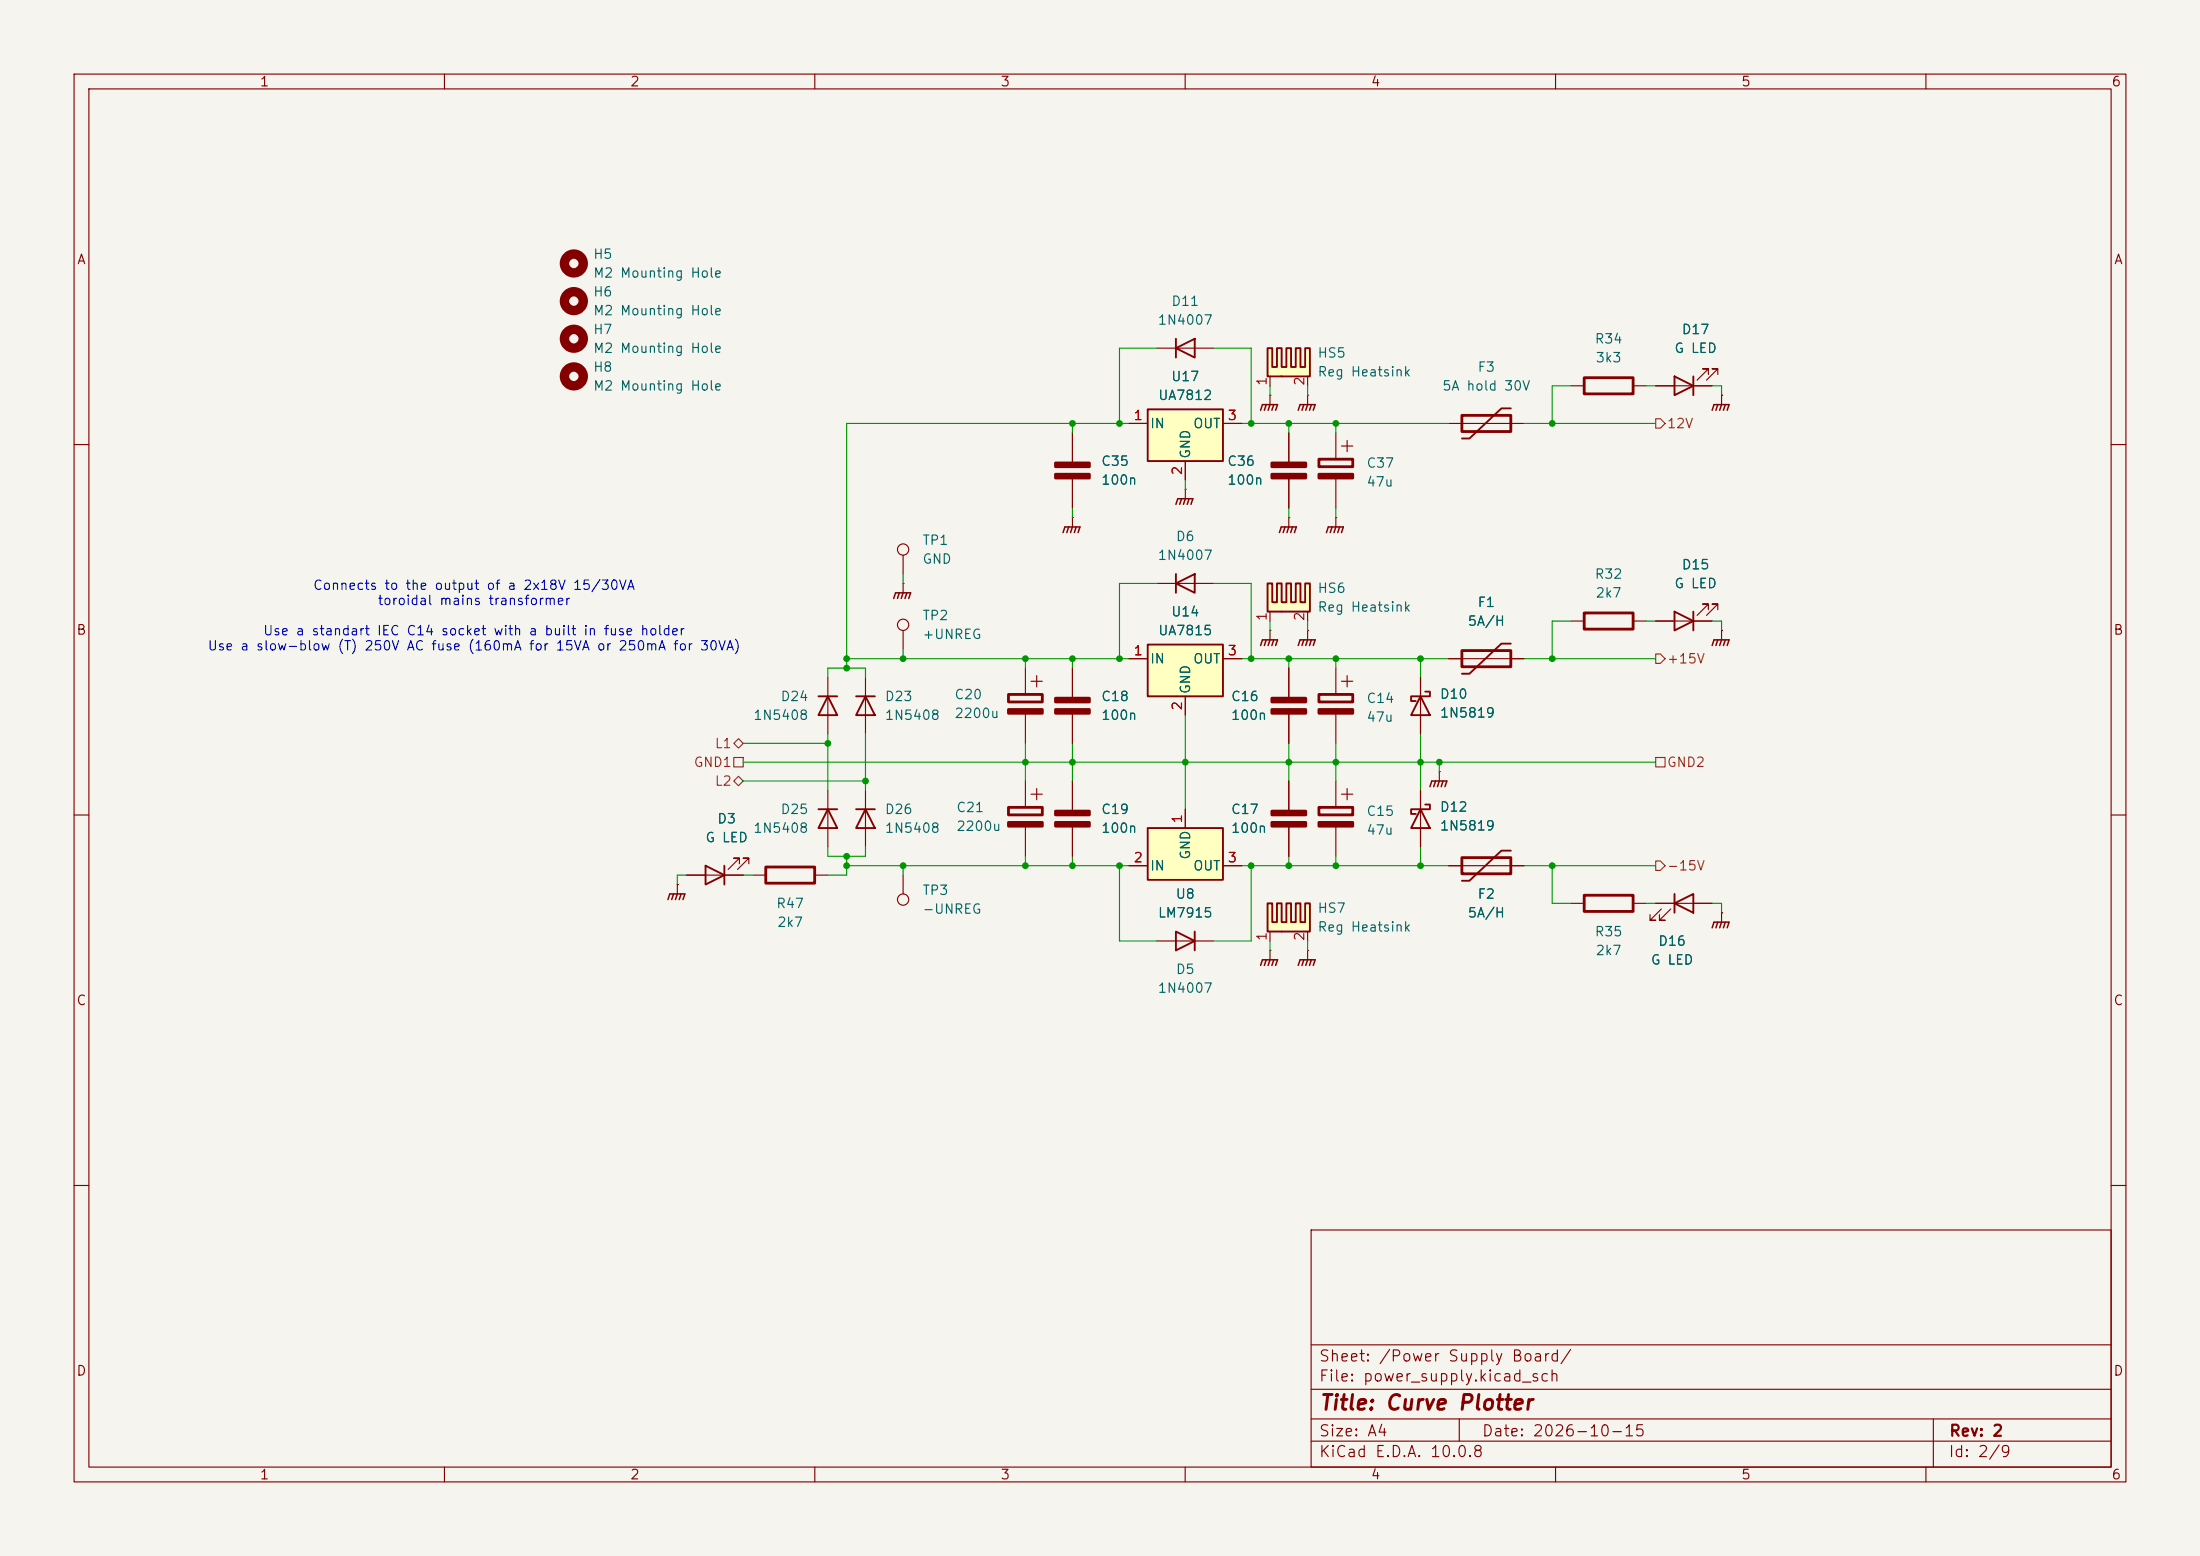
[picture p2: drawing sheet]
<svg xmlns="http://www.w3.org/2000/svg" width="297mm" height="210mm" viewBox="0 0 297 210" stroke-linecap="round" stroke-linejoin="round" font-family="sans-serif">
<path d="M0 0h297v210h-297z" fill="#f5f4ef" stroke="#f5f4ef" stroke-width=".14"/>
<g fill="none" stroke="#840000" stroke-width=".15">
<path d="M10 10h277v190h-277zM12 12h273v186h-273zM60 10v2M110 10v2M160 10v2M210 10v2M260 10v2M10 60h2M285 60h2M10 110h2M285 110h2M10 160h2"/>
<path d="M177 166h108v32h-108zM285 160h2M60 198v2M110 198v2M160 198v2M177 194.5h108M177 191.5h108M177 187.5h108M177 181.5h108M197 191.5v3M210 198v2M260 198v2"/>
<path d="M261 191.5v6.5"/>
</g>
<path d="M154.9 87h10.2v7h-10.2z" fill="#ffffc2"/>
<path d="M204 55.1h-1.3l-4.3 4.1h-1M154.9 87h10.2v7h-10.2zM204 86.9h-1.3l-4.3 4h-1" fill="none" stroke="#840000" stroke-width=".25"/>
<g fill="none" stroke="#840000" stroke-width=".15">
<path d="M176.5 53.3h.1M176.5 53.3v1.3M195.6 57.2h10.1M121.9 78.7h.1M121.9 74.9v2.6M121.9 78.7v1.3M121.9 85.1v2.5M152.4 88.9h2.5M160 94v2.5M165.1 88.9h2.5M176.5 85.1h.1M176.5 85.1v1.3"/>
<path d="M195.6 88.9h10.1M212.1 83.8h1.8M220.5 83.8h1.7M121.9 118.1v2.6M138.4 105.4v3.6M138.4 110.9v4.7M139.2 107.2h1.5M140 106.4v1.6"/>
<circle cx="121.9" cy="74.2" r=".76"/>
<circle cx="121.9" cy="84.3" r=".76"/>
<circle cx="121.9" cy="121.4" r=".76"/>
</g>
<path d="M197.4 56.1h6.6v2.1h-6.6zM197.4 87.8h6.6v2.2h-6.6zM213.9 82.7h6.6v2.2h-6.6zM136.1 109h4.6v1h-4.6z" fill="none" stroke="#840000" stroke-width=".38"/>
<path d="M136.1 111h4.6v.5h-4.6z" fill="#840000" stroke="#840000" stroke-width=".38"/>
<path d="M175.3 55.4l.2-.8h2l-.2 .8M176 54.6l-.2 .8M176.5 54.6l-.2 .8M177 54.6l-.2 .8M120.6 80.8l.3-.8h2l-.2 .8M121.4 80l-.2 .8M121.9 80l-.2 .8M122.4 80l-.2 .8M175.3 87.1l.2-.7h2l-.2 .7M176 86.4l-.2 .7M176.5 86.4l-.2 .7M177 86.4l-.2 .7" fill="none" stroke="#840000" stroke-width=".2"/>
<g fill="#ffffc2">
<path d="M171.1 47h.7v2.5h.6v-2.5h.6v2.5h.7l-.7 1.3h-1.9z"/>
<path d="M173.7 47h.6v2.5h.6v-2.5h.7v2.5h.6v-2.5h.6v3.8h-3.8l.7-1.3z"/>
</g>
<path d="M158.7 47l2.6-1.3v2.6zM158.7 45.7v2.6M171.1 47h.7v2.5h.6v-2.5h.6v2.5h.7v-2.5h.6v2.5h.6v-2.5h.7v2.5h.6v-2.5h.6v3.8h-5.7zM226.1 82.6l2.5 1.2-2.5 1.3zM228.6 82.6v2.5M158.7 125.7l2.6 1.3-2.6 1.3zM161.3 125.7v2.6" fill="none" stroke="#840000" stroke-width=".25"/>
<g fill="none" stroke="#840000" stroke-width=".15">
<path d="M156.2 47h7.6M171.4 50.8v1.3M174 58.4v4.6M176.5 50.8v1.3M180.3 58.4v3.6M181.9 59.4v1.6M232.4 53.3h.1M232.4 53.3v1.3M160 66h.1M160 66v1.3M174 69.9h.1M174 64v4.6"/>
<path d="M174 69.9v1.2M180.3 69.9h.1M180.3 64v4.6M180.3 69.9v1.2M181.1 60.2h1.5M138.4 90.2v3.6M138.4 95.7v4.6M139.2 91.9h1.5M140 91.2v1.5M223.5 83.8h7.6M230.6 82.3v-.8h-.7h.7l-1.5 1.6M231.9 82.3v-.8h-.8h.8l-1.5 1.6"/>
<path d="M232.4 85.1h.1M232.4 85.1v1.3M156.2 127h7.6"/>
</g>
<g fill="none" stroke="#840000" stroke-width=".2">
<path d="M231.1 55.4l.3-.8h2l-.2 .8M231.9 54.6l-.3 .8M232.4 54.6l-.2 .8M232.9 54.6l-.2 .8M158.7 68.1l.3-.8h2l-.2 .8M159.5 67.3l-.2 .8M160 67.3l-.2 .8M160.5 67.3l-.2 .8M172.7 71.9l.3-.8h2l-.2 .8M173.5 71.1l-.3 .8M174 71.1l-.3 .8M174.5 71.1l-.3 .8"/>
<path d="M179.1 71.9l.2-.8h2.1l-.3 .8M179.8 71.1l-.2 .8M180.3 71.1l-.2 .8M180.8 71.1l-.2 .8M231.1 87.1l.3-.7h2l-.2 .7M231.9 86.4l-.3 .7M232.4 86.4l-.2 .7M232.9 86.4l-.2 .7"/>
</g>
<g fill="#840000" stroke="#840000" stroke-width=".38">
<path d="M171.7 62.5h4.6v.5h-4.6z"/>
<path d="M171.7 64h4.6v.5h-4.6z"/>
<path d="M136.1 95.8h4.6v.5h-4.6z"/>
<path d="M178.1 64h4.5v.5h-4.5z"/>
</g>
<path d="M178.1 62h4.5v1h-4.5zM136.1 93.7h4.6v1h-4.6z" fill="none" stroke="#840000" stroke-width=".38"/>
<path d="M154.9 111.8h10.2v6.9h-10.2z" fill="#ffffc2"/>
<path d="M158.7 78.7l2.6-1.2v2.5zM158.7 77.5v2.5M115.6 94h2.5M116.8 94l1.3 2.5h-2.5zM110.5 109.2h2.5M111.8 109.2l1.2 2.6h-2.5zM115.6 109.2h2.5M116.8 109.2l1.3 2.6h-2.5zM154.9 111.8h10.2v6.9h-10.2z" fill="none" stroke="#840000" stroke-width=".25"/>
<g fill="none" stroke="#840000" stroke-width=".15">
<path d="M171.4 53.3h.1M171.4 53.3v1.3M156.2 78.7h7.6M116.8 91.4v7.7M144.8 90.2v4.6M144.8 95.7v4.6M171.4 85.1h.1M171.4 85.1v1.3M101.6 118.1h1.8M110 118.1h1.8M111.8 106.7v7.6M116.8 106.7v7.6"/>
<path d="M152.4 116.8h2.5M160 109.2v2.6M165.1 116.8h2.5"/>
</g>
<path d="M170.2 55.4l.2-.8h2.1l-.3 .8M170.9 54.6l-.2 .8M171.4 54.6l-.2 .8M172 54.6l-.3 .8M170.2 87.1l.2-.7h2.1l-.3 .7M170.9 86.4l-.2 .7M171.4 86.4l-.2 .7M172 86.4l-.3 .7" fill="none" stroke="#840000" stroke-width=".2"/>
<g fill="#840000" stroke="#840000" stroke-width=".38">
<path d="M142.5 94.2h4.6v.5h-4.6z"/>
<path d="M142.5 95.8h4.6v.5h-4.6z"/>
</g>
<path d="M103.4 117h6.6v2.2h-6.6z" fill="none" stroke="#840000" stroke-width=".38"/>
<g fill="#ffffc2">
<path d="M171.1 78.7h.7v2.6h.6v-2.6h.6v2.6h.7l-.7 1.3h-1.9z"/>
<path d="M173.7 78.7h.6v2.6h.6v-2.6h.7v2.6h.6v-2.6h.6v3.9h-3.8l.7-1.3z"/>
</g>
<path d="M171.1 78.7h.7v2.6h.6v-2.6h.6v2.6h.7v-2.6h.6v2.6h.6v-2.6h.7v2.6h.6v-2.6h.6v3.9h-5.7z" fill="none" stroke="#840000" stroke-width=".25"/>
<path d="M144.8 58.4v4.6M144.8 69.9h.1M144.8 64v4.6M144.8 69.9v1.2M171.4 82.6v1.2M176.5 82.6v1.2" fill="none" stroke="#840000" stroke-width=".15"/>
<g fill="#840000" stroke="#840000" stroke-width=".38">
<path d="M142.5 62.5h4.6v.5h-4.6z"/>
<path d="M142.5 64h4.6v.5h-4.6z"/>
</g>
<path d="M143.5 71.9l.3-.8h2l-.3 .8M144.3 71.1l-.3 .8M144.8 71.1l-.3 .8M145.3 71.1l-.3 .8" fill="none" stroke="#840000" stroke-width=".2"/>
<path d="M154.9 55.2h10.2v7h-10.2z" fill="#ffffc2"/>
<path d="M154.9 55.2h10.2v7h-10.2zM95.2 116.8l2.6 1.3-2.6 1.3zM97.8 116.8v2.6M191.8 109.2l1.2 2.6h-2.5zM192.4 108.6h.6v.6h-2.5v.7h.6" fill="none" stroke="#840000" stroke-width=".25"/>
<g fill="none" stroke="#840000" stroke-width=".15">
<path d="M152.4 57.2h2.5M165.1 57.2h2.5M212.1 52.1h1.8M220.5 52.1h1.7M160 62.2v2.6M92.7 118.1h7.6M99.8 116.6v-.8h-.7h.7l-1.5 1.5M101.1 116.6v-.8h-.8h.8l-1.5 1.5M144.8 105.4v4.6M144.8 110.9v4.7M174 105.4v4.6M174 110.9v4.7"/>
<path d="M180.3 105.4v3.6M180.3 110.9v4.7M181.1 107.2h1.5M181.9 106.4v1.6M191.8 106.7v7.6M194.3 104.1h.1M194.3 104.1v1.3"/>
</g>
<path d="M213.9 51h6.6v2.2h-6.6zM178.1 109h4.5v1h-4.5z" fill="none" stroke="#840000" stroke-width=".38"/>
<g fill="#840000" stroke="#840000" stroke-width=".38">
<path d="M142.5 109.5h4.6v.5h-4.6z"/>
<path d="M142.5 111h4.6v.5h-4.6z"/>
<path d="M171.7 111h4.6v.5h-4.6z"/>
<path d="M171.7 109.5h4.6v.5h-4.6z"/>
<path d="M178.1 111h4.5v.5h-4.5z"/>
</g>
<path d="M193 106.2l.3-.8h2l-.2 .8M193.8 105.4l-.3 .8M194.3 105.4l-.2 .8M194.8 105.4l-.2 .8" fill="none" stroke="#840000" stroke-width=".2"/>
<g fill="#ffffc2">
<path d="M171.1 121.9h.7v2.6h.6v-2.6h.6v2.6h.7l-.7 1.2h-1.9z"/>
<path d="M173.7 121.9h.6v2.6h.6v-2.6h.7v2.6h.6v-2.6h.6v3.8h-3.8l.7-1.2z"/>
</g>
<path d="M226.1 50.8l2.5 1.3-2.5 1.2zM228.6 50.8v2.5M110.5 94h2.5M111.8 94l1.2 2.5h-2.5zM191.8 94l1.2 2.5h-2.5zM192.4 93.3h.6v.7h-2.5v.6h.6M204 114.8h-1.3l-4.3 4.1h-1M171.1 121.9h.7v2.6h.6v-2.6h.6v2.6h.7v-2.6h.6v2.6h.6v-2.6h.7v2.6h.6v-2.6h.6v3.8h-5.7zM226.1 121.9l2.5-1.2v2.5zM226.1 120.7v2.5" fill="none" stroke="#840000" stroke-width=".25"/>
<g fill="none" stroke="#840000" stroke-width=".15">
<path d="M144.8 58.4v4.6M152.4 57.2h2.5M165.1 57.2h2.5M174 58.4v4.6M223.5 52.1h7.6M230.6 50.5v-.7h-.7h.7l-1.5 1.5M231.9 50.5v-.7h-.8h.8l-1.5 1.5M232.4 53.3h.1M144.8 64v4.6M160 62.2v2.6M174 64v4.6M111.8 91.4v7.7"/>
<path d="M144.8 90.2v4.6M144.8 95.7v4.6M152.4 88.9h2.5M160 94v2.5M165.1 88.9h2.5M174 90.2v4.6M174 95.7v4.6M180.3 90.2v3.6M180.3 95.7v4.6M181.1 91.9h1.5M181.9 91.2v1.5M191.8 91.4v7.7"/>
<path d="M195.6 88.9h1.8M204 88.9h1.7M223.5 83.8h2.6M228.6 83.8h2.5M232.4 85.1h.1M91.4 119.4h.1M91.4 119.4v1.3M92.7 118.1h2.5M97.8 118.1h2.5M144.8 105.4v4.6M144.8 110.9v4.7M152.4 116.8h2.5"/>
<path d="M160 109.2v2.6M165.1 116.8h2.5M174 105.4v4.6M174 110.9v4.7M191.8 106.7v2.5M191.8 111.8v2.5M195.6 116.8h10.1M171.4 128.3h.1M171.4 125.7v1.3M171.4 128.3v1.2M176.5 128.3h.1M176.5 125.7v1.3"/>
<path d="M176.5 128.3v1.2M212.1 121.9h1.8M220.5 121.9h1.7M223.5 121.9h7.6M224.3 122.7l-1.5 1.5h.7h-.7v-.8M225.6 122.7l-1.6 1.5h.8h-.8v-.8M232.4 123.2h.1M232.4 123.2v1.3"/>
</g>
<g fill="none" stroke="#840000" stroke-width=".2">
<path d="M90.2 121.4l.2-.7h2.1l-.3 .7M90.9 120.7l-.2 .7M91.4 120.7l-.2 .7M91.9 120.7l-.2 .7M170.2 130.3l.2-.8h2.1l-.3 .8M170.9 129.5l-.2 .8M171.4 129.5l-.2 .8M172 129.5l-.3 .8M175.3 130.3l.2-.8h2l-.2 .8M176 129.5l-.2 .8M176.5 129.5l-.2 .8M177 129.5l-.2 .8"/>
<path d="M231.1 125.2l.3-.7h2l-.2 .7M231.9 124.5l-.3 .7M232.4 124.5l-.2 .7M232.9 124.5l-.2 .7"/>
</g>
<g fill="#840000" stroke="#840000" stroke-width=".38">
<path d="M171.7 95.8h4.6v.5h-4.6z"/>
<path d="M171.7 94.2h4.6v.5h-4.6z"/>
<path d="M178.1 95.8h4.5v.5h-4.5z"/>
</g>
<path d="M178.1 93.7h4.5v1h-4.5zM197.4 115.7h6.6v2.2h-6.6zM213.9 120.8h6.6v2.2h-6.6z" fill="none" stroke="#840000" stroke-width=".38"/>
<g fill="none" stroke="#840000" stroke-width="1.3">
<circle cx="77.5" cy="35.6" r="1.27"/>
<circle cx="77.5" cy="50.8" r="1.27"/>
<circle cx="77.5" cy="45.7" r="1.27"/>
<circle cx="77.5" cy="40.6" r="1.27"/>
</g>
<path d="M223.5 56.5h.7l.6 .7-.6 .6h-.7zM223.5 88.3h.7l.6 .6-.6 .6h-.7zM99.1 105.4l.6-.6 .6 .6-.6 .6zM99.1 100.3l.6-.6 .6 .6-.6 .7zM99.1 102.2h1.2v1.3h-1.2zM223.5 116.2h.7l.6 .6-.6 .7h-.7zM223.5 102.2h1.3v1.3h-1.3z" fill="none" stroke="#725600" stroke-width=".15"/>
<g fill="none" stroke="#009600" stroke-width=".15">
<path d="M144.8 57.2v1.2M152.4 57.2h-38.1v33M156.2 47h-5.1v10.2M163.8 47h5.1v10.2M167.6 57.2h28M171.4 52.1v1.2M174 57.2v1.2M176.5 52.1v1.2M180.3 57.2v1.2M205.7 57.2h17.8M212.1 52.1h-2.6v5.1M222.2 52.1h1.3"/>
<path d="M231.1 52.1h1.3v1.2M121.9 77.5v1.2M144.8 68.6v1.3M156.2 78.7h-5.1v10.2M160 64.8v1.2M163.8 78.7h5.1v10.2M174 68.6v1.3M180.3 68.6v1.3M111.8 91.4v-1.2h5v1.2M111.8 99.1v7.6M114.3 88.9h38.1M116.8 99.1v7.6"/>
<path d="M121.9 87.6v1.3M138.4 88.9v1.3M144.8 88.9v1.3M160 96.5v12.7M167.6 88.9h28M171.4 83.8v1.3M174 88.9v1.3M176.5 83.8v1.3M180.3 88.9v1.3M191.8 88.9v2.5M191.8 99.1v7.6M205.7 88.9h17.8"/>
<path d="M212.1 83.8h-2.6v5.1M222.2 83.8h1.3M231.1 83.8h1.3v1.3M92.7 118.1h-1.3v1.3M100.3 102.9h123.2M100.3 105.4h16.5M100.3 100.3h11.5M100.3 118.1h1.3M111.8 114.3v1.3h5v-1.3M114.3 116.8h38.1M114.3 115.6v2.5h-2.5M121.9 116.8v1.3"/>
<path d="M138.4 100.3v5.1M138.4 115.6v1.2M144.8 100.3v5.1M144.8 115.6v1.2M151.1 116.8v10.2h5.1M167.6 116.8h28M168.9 116.8v10.2h-5.1M174 100.3v5.1M174 115.6v1.2M180.3 100.3v5.1M180.3 115.6v1.2M191.8 114.3v2.5"/>
<path d="M194.3 102.9v1.2M205.7 116.8h17.8M209.5 116.8v5.1h2.6M171.4 127v1.3M176.5 127v1.3M222.2 121.9h1.3M231.1 121.9h1.3v1.3"/>
</g>
<g fill="#009600">
<circle cx="114.3" cy="90.2" r=".46"/>
<circle cx="114.3" cy="88.9" r=".46"/>
<circle cx="111.8" cy="100.3" r=".46"/>
<circle cx="116.8" cy="105.4" r=".46"/>
<circle cx="114.3" cy="116.8" r=".46"/>
<circle cx="114.3" cy="115.6" r=".46"/>
<circle cx="144.8" cy="57.2" r=".46"/>
<circle cx="151.1" cy="57.2" r=".46"/>
<circle cx="194.3" cy="102.9" r=".46"/>
<circle cx="168.9" cy="57.2" r=".46"/>
<circle cx="168.9" cy="88.9" r=".46"/>
<circle cx="180.3" cy="57.2" r=".46"/>
<circle cx="174" cy="57.2" r=".46"/>
<circle cx="180.3" cy="116.8" r=".46"/>
<circle cx="174" cy="116.8" r=".46"/>
<circle cx="180.3" cy="102.9" r=".46"/>
<circle cx="174" cy="102.9" r=".46"/>
<circle cx="180.3" cy="88.9" r=".46"/>
<circle cx="174" cy="88.9" r=".46"/>
<circle cx="138.4" cy="102.9" r=".46"/>
<circle cx="138.4" cy="88.9" r=".46"/>
<circle cx="144.8" cy="102.9" r=".46"/>
<circle cx="151.1" cy="116.8" r=".46"/>
<circle cx="138.4" cy="116.8" r=".46"/>
<circle cx="144.8" cy="116.8" r=".46"/>
<circle cx="121.9" cy="88.9" r=".46"/>
<circle cx="160" cy="102.9" r=".46"/>
<circle cx="168.9" cy="116.8" r=".46"/>
<circle cx="144.8" cy="88.9" r=".46"/>
<circle cx="151.1" cy="88.9" r=".46"/>
<circle cx="121.9" cy="116.8" r=".46"/>
<circle cx="191.8" cy="88.9" r=".46"/>
<circle cx="209.5" cy="57.2" r=".46"/>
<circle cx="209.5" cy="88.9" r=".46"/>
<circle cx="191.8" cy="116.8" r=".46"/>
<circle cx="191.8" cy="102.9" r=".46"/>
<circle cx="209.5" cy="116.8" r=".46"/>
</g>
<text font-size="2" fill="#840000" x="178" y="190.8">Title: Curve Plotter</text>
<g font-size="1.5" fill="#840000">
<text x="178" y="184.1">Sheet: /Power Supply Board/</text>
<text x="178" y="186.8">File: power_supply.kicad_sch</text>
<text x="178" y="197">KiCad E.D.A. 10.0.8</text>
<text x="178" y="194.2">Size: A4</text>
<text x="200" y="194.2">Date: 2026-10-15</text>
<text x="263" y="197">Id: 2/9</text>
<text x="263" y="194.2">Rev: 2</text>
</g>
<g font-size="1.3" fill="#840000">
<text x="35" y="12">1</text>
<text x="85" y="12">2</text>
<text x="135" y="12">3</text>
<text x="185" y="12">4</text>
<text x="235" y="12">5</text>
<text x="285" y="12">6</text>
<text x="10.3" y="36">A</text>
<text x="285.3" y="36">A</text>
<text x="10.2" y="86">B</text>
<text x="285.2" y="86">B</text>
<text x="10.2" y="136">C</text>
<text x="285.2" y="136">C</text>
<text x="10.2" y="186">D</text>
<text x="285.2" y="186">D</text>
<text x="35" y="200">1</text>
<text x="85" y="200">2</text>
<text x="135" y="200">3</text>
<text x="185" y="200">4</text>
<text x="235" y="200">5</text>
<text x="285" y="200">6</text>
</g>
<g font-size="1.3" fill="#006464">
<text x="80" y="35.3">H5</text>
<text x="80" y="37.8">M2 Mounting Hole</text>
<text x="80" y="40.3">H6</text>
<text x="158" y="41.6">D11</text>
<text x="80" y="42.9">M2 Mounting Hole</text>
<text x="80" y="45.4">H7</text>
<text x="80" y="48">M2 Mounting Hole</text>
<text x="156.2" y="44.1">1N4007</text>
<text x="215.2" y="46.7">R34</text>
<text x="225.9" y="48">G LED</text>
<text x="226.9" y="45.4">D17</text>
<text x="80" y="50.5">H8</text>
<text x="80" y="53">M2 Mounting Hole</text>
<text x="158" y="51.8">U17</text>
<text x="177.8" y="48.6">HS5</text>
<text x="177.8" y="51.1">Reg Heatsink</text>
<text x="194.6" y="53">5A hold 30V</text>
<text x="199.4" y="50.5">F3</text>
<text x="215.3" y="49.2">3k3</text>
<text x="155.2" y="58.1">IN</text>
<text x="156.3" y="54.3">UA7812</text>
<text x="161" y="58.1">OUT</text>
<text x="148.6" y="63.2">C35</text>
<text x="148.6" y="65.7">100n</text>
<text x="161" y="62" transform="rotate(-90 161 62)">GND</text>
<text x="165.6" y="63.2">C36</text>
<text x="165.6" y="65.7">100n</text>
<text x="184.4" y="63.4">C37</text>
<text x="184.4" y="66">47u</text>
<text x="124.4" y="73.9">TP1</text>
<text x="124.4" y="76.4">GND</text>
<text x="156.2" y="75.9">1N4007</text>
<text x="158.7" y="73.4">D6</text>
<text x="226.9" y="77.2">D15</text>
<text x="158" y="83.5">U14</text>
<text x="177.8" y="80.3">HS6</text>
<text x="177.8" y="82.9">Reg Heatsink</text>
<text x="199.4" y="82.2">F1</text>
<text x="215.2" y="78.4">R32</text>
<text x="215.3" y="81">2k7</text>
<text x="225.9" y="79.7">G LED</text>
<text x="124.4" y="84">TP2</text>
<text x="124.4" y="86.6">+UNREG</text>
<text x="155.2" y="89.9">IN</text>
<text x="156.3" y="86.1">UA7815</text>
<text x="161" y="89.9">OUT</text>
<text x="198.1" y="84.8">5A/H</text>
<text x="105.3" y="94.9">D24</text>
<text x="119.4" y="94.9">D23</text>
<text x="128.8" y="94.7">C20</text>
<text x="148.6" y="94.9">C18</text>
<text x="161" y="93.8" transform="rotate(-90 161 93.8)">GND</text>
<text x="166.1" y="94.9">C16</text>
<text x="184.4" y="95.2">C14</text>
<text x="194.3" y="94.6">D10</text>
<text x="101.6" y="97.5">1N5408</text>
<text x="119.4" y="97.5">1N5408</text>
<text x="128.8" y="97.2">2200u</text>
<text x="148.6" y="97.5">100n</text>
<text x="166.1" y="97.5">100n</text>
<text x="184.4" y="97.7">47u</text>
<text x="194.3" y="97.2">1N5819</text>
<text x="95.1" y="114">G LED</text>
<text x="96.7" y="111.5">D3</text>
<text x="101.6" y="112.7">1N5408</text>
<text x="105.3" y="110.2">D25</text>
<text x="119.4" y="110.2">D26</text>
<text x="119.4" y="112.7">1N5408</text>
<text x="129" y="109.9">C21</text>
<text x="129" y="112.5">2200u</text>
<text x="148.6" y="110.2">C19</text>
<text x="148.6" y="112.7">100n</text>
<text x="166.1" y="110.2">C17</text>
<text x="166.1" y="112.7">100n</text>
<text x="184.4" y="110.4">C15</text>
<text x="184.4" y="113">47u</text>
<text x="194.3" y="109.9">D12</text>
<text x="194.3" y="112.4">1N5819</text>
<text x="155.2" y="117.8">IN</text>
<text x="161" y="116.1" transform="rotate(-90 161 116.1)">GND</text>
<text x="161" y="117.8">OUT</text>
<text x="104.7" y="122.9">R47</text>
<text x="104.8" y="125.4">2k7</text>
<text x="124.4" y="121.1">TP3</text>
<text x="124.4" y="123.6">-UNREG</text>
<text x="156.2" y="124.2">LM7915</text>
<text x="158.6" y="121.6">U8</text>
<text x="177.8" y="123.5">HS7</text>
<text x="198.1" y="124.2">5A/H</text>
<text x="199.4" y="121.6">F2</text>
<text x="158.7" y="131.8">D5</text>
<text x="177.8" y="126.1">Reg Heatsink</text>
<text x="215.2" y="126.7">R35</text>
<text x="215.3" y="129.2">2k7</text>
<text x="222.8" y="130.5">G LED</text>
<text x="223.8" y="128">D16</text>
<text x="156.2" y="134.3">1N4007</text>
</g>
<g font-size="1.3" fill="#a90000">
<text x="171.3" y="52.2" transform="rotate(-90 171.3 52.2)">1</text>
<text x="176.4" y="52.2" transform="rotate(-90 176.4 52.2)">2</text>
<text x="152.9" y="57">1</text>
<text x="165.6" y="57">3</text>
<text x="159.9" y="64.2" transform="rotate(-90 159.9 64.2)">2</text>
<text x="171.3" y="83.9" transform="rotate(-90 171.3 83.9)">1</text>
<text x="176.4" y="83.9" transform="rotate(-90 176.4 83.9)">2</text>
<text x="152.9" y="88.8">1</text>
<text x="165.6" y="88.8">3</text>
<text x="159.9" y="96" transform="rotate(-90 159.9 96)">2</text>
<text x="159.9" y="111.2" transform="rotate(-90 159.9 111.2)">1</text>
<text x="152.9" y="116.7">2</text>
<text x="165.6" y="116.7">3</text>
<text x="171.3" y="127.1" transform="rotate(-90 171.3 127.1)">1</text>
<text x="176.4" y="127.1" transform="rotate(-90 176.4 127.1)">2</text>
</g>
<g font-size="1.3" fill="#725600">
<text x="225" y="58.1">12V</text>
<text x="225" y="89.9">+15V</text>
<text x="96.4" y="101.3">L1</text>
<text x="93.6" y="103.8">GND1</text>
<text x="96.4" y="106.4">L2</text>
<text x="225" y="103.8">GND2</text>
<text x="225" y="117.8">-15V</text>
</g>
<g font-size="1.3" fill="#0000c2">
<text x="42.2" y="79.9">Connects to the output of a 2x18V 15/30VA</text>
<text x="50.9" y="82">toroidal mains transformer</text>
<text x="27.9" y="88.1">Use a slow-blow (T) 250V AC fuse (160mA for 15VA or 250mA for 30VA)</text>
<text x="35.4" y="86.1">Use a standart IEC C14 socket with a built in fuse holder</text>
</g>
</svg>
